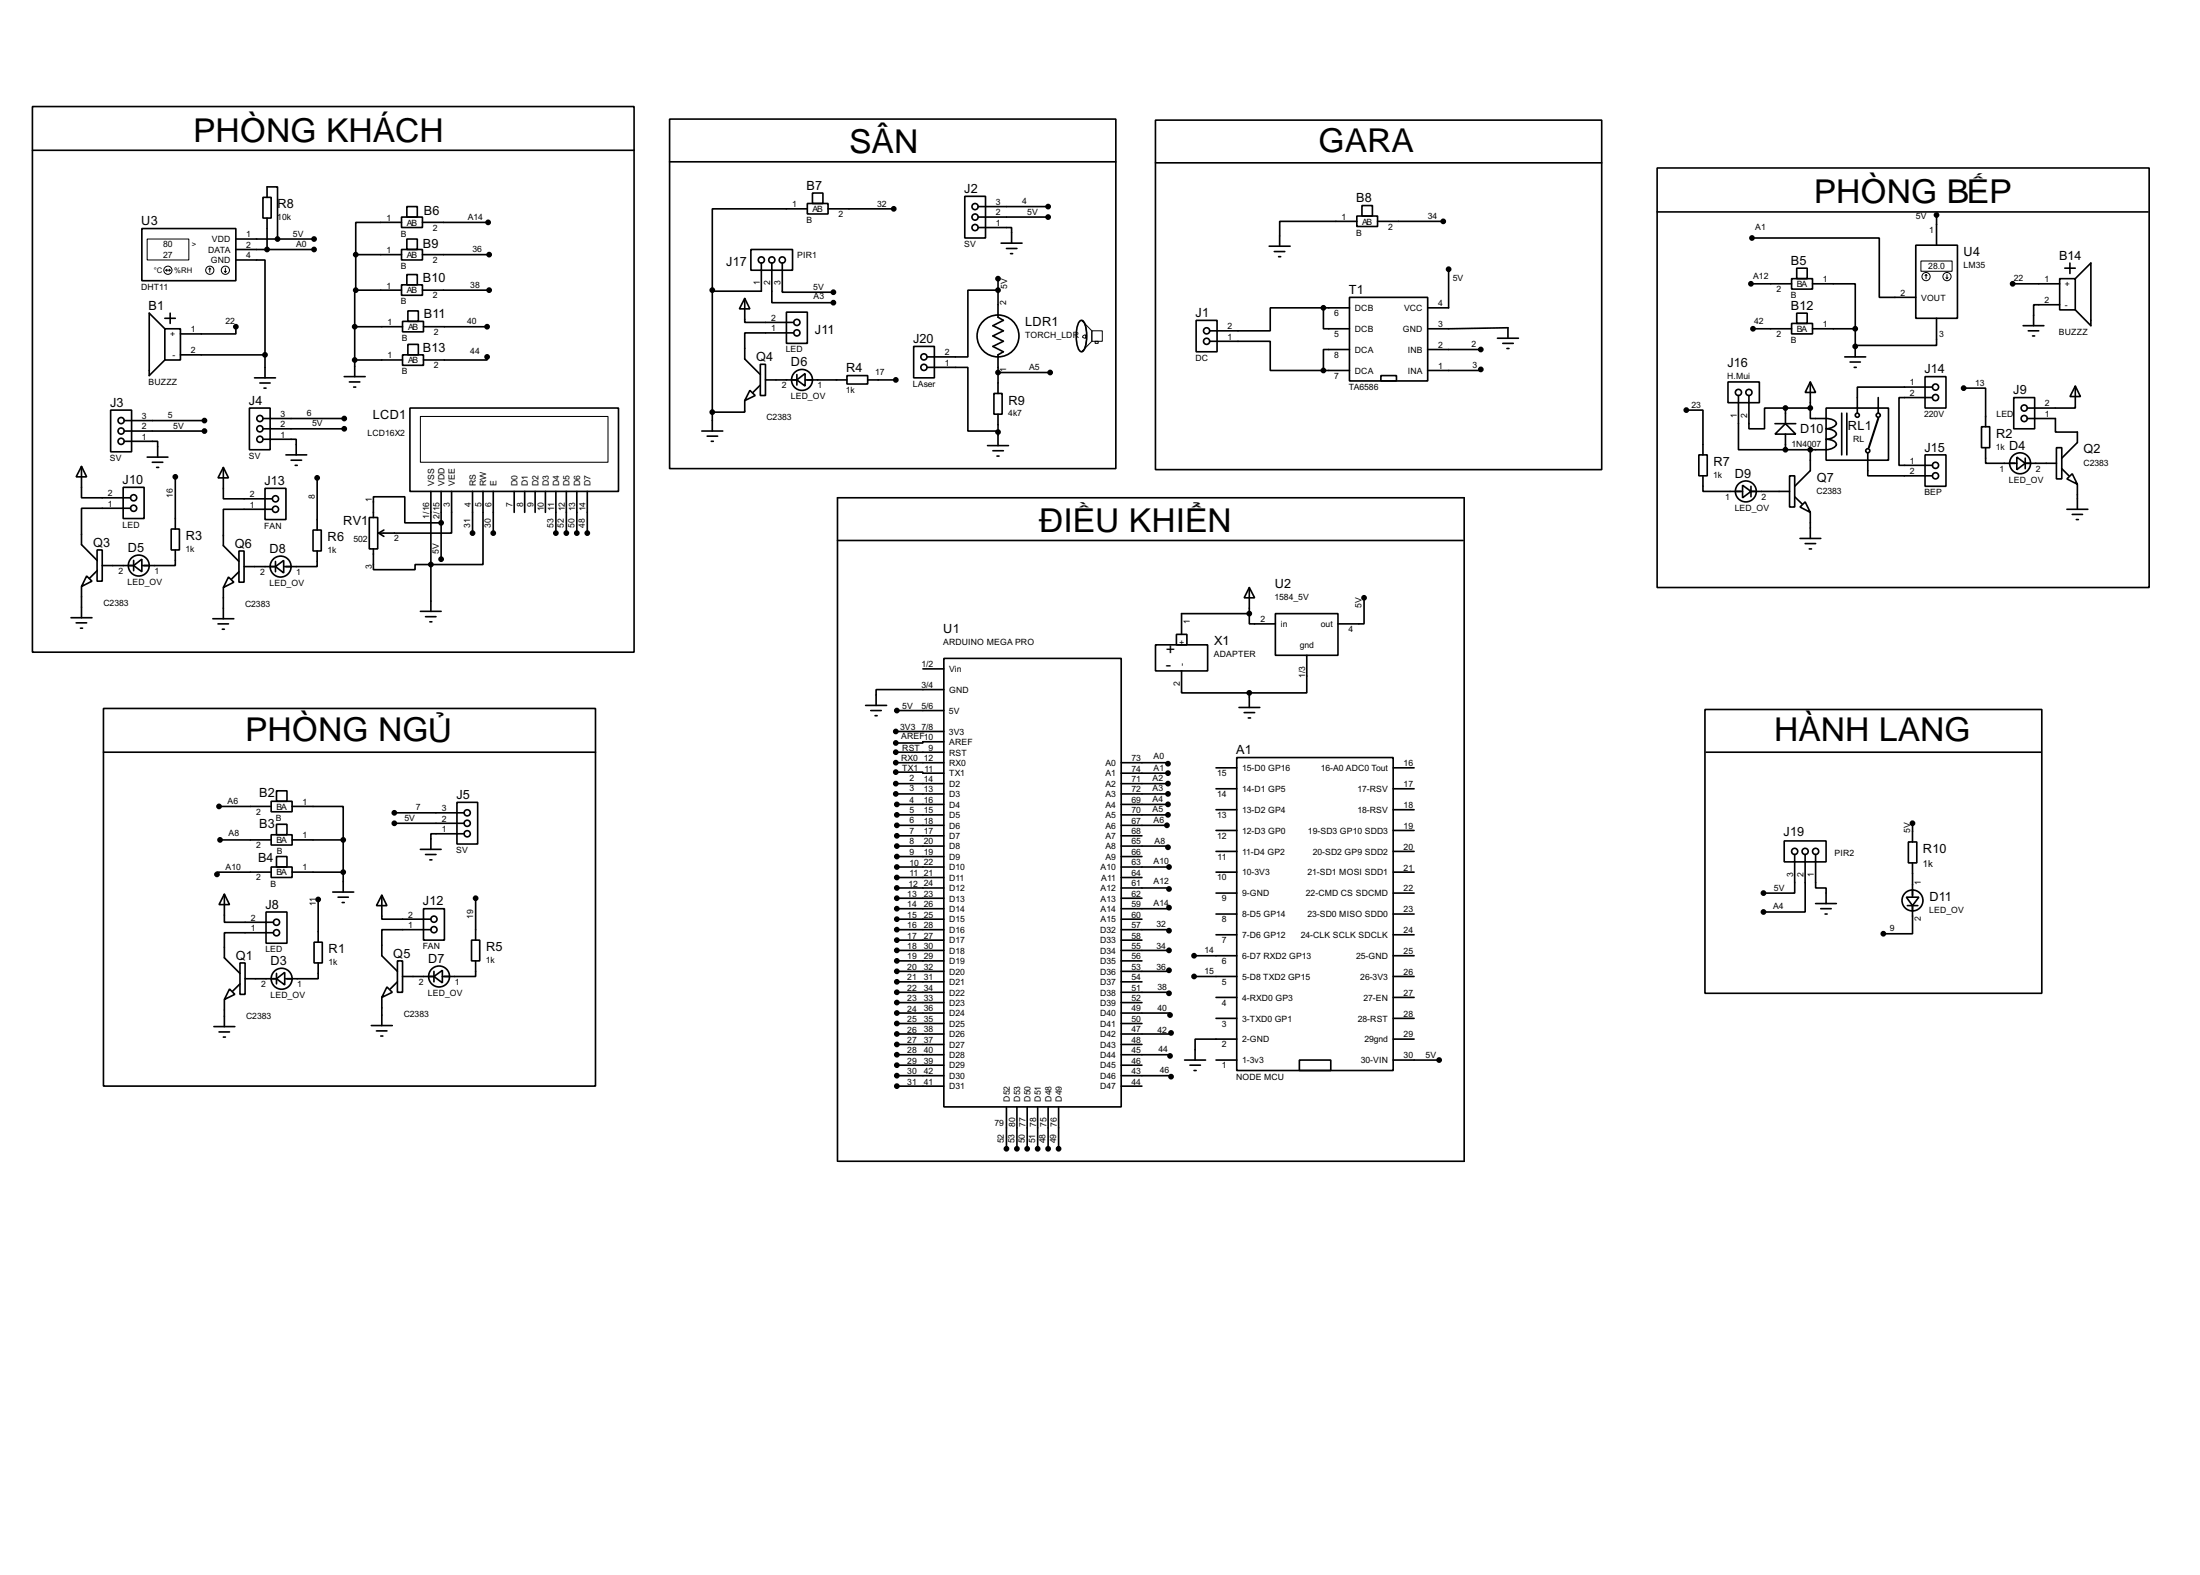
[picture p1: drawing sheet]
<svg xmlns="http://www.w3.org/2000/svg" width="536mm" height="383mm" viewBox="0 0 536 383" stroke-linecap="round" stroke-linejoin="round" font-family="sans-serif">
<g fill="none" stroke="#000" stroke-width=".4">
<path d="M7.9 25.9h146.5v132.9h-146.5zM7.9 36.6h146.5M163.1 29h108.7v85.1h-108.7zM163.1 39.4h108.7M281.4 29.2h108.7v85.1h-108.7zM281.4 39.6h108.7M34.5 55.6h22.9v12.7h-22.9zM57.4 58.2h19.1M64 48h2v5.1h-2zM65 48v-2.5h2.6v12.7M65 53.1v7.6M97.8 52.8h5.1v2.6h-5.1z"/>
<path d="M97.8 54.1h-11.2v7.9M99.1 50.3h2.5v2.5h-2.5zM99.1 58.2h2.5v2.5h-2.5zM102.9 54.1h16M196.6 49.5h5.1v2.6h-5.1zM196.6 50.8h-23.1v19.8M197.9 47h2.5v2.5h-2.5zM201.7 50.8h16M235 47.8h5v10.1h-5zM238.3 55.4h8.1v3.8M238.3 52.8h17M238.3 50.3h17"/>
<path d="M243.8 59.2h5.1M309.1 59.9h5.1M330.5 52.6h5v2.5h-5zM330.5 53.9h-18.8v6M331.7 50h2.6v2.6h-2.6zM335.5 53.9h16M403.6 40.9h119.9v102.1h-119.9zM403.6 51.6h119.6M426.7 57.9h31v14.5h3.8M466.6 59.7h10.2v17.8h-10.2zM471.7 52.3v7.4M40.1 77.5h2.6"/>
<path d="M41.4 76.2v2.5M57.4 60.7h19.1M57.4 63.3h5.1M57.4 79.5v1.8h-13.5M62.5 63.3h2v23.1M86.4 79.5v12.2M86.6 70.6h-.2v8.9M86.6 62v8.6M97.8 60.7h5.1v2.6h-5.1zM97.8 69.3h5.1v2.6h-5.1zM97.8 62h-11.2M97.8 70.6h-11.2"/>
<path d="M98 78.2h5.1v2.6h-5.1zM98 79.5h-11.6M99.1 66.8h2.5v2.5h-2.5zM99.3 75.7h2.6v2.5h-2.6zM102.9 62h16.2M102.9 70.6h16.2M103.1 79.5h15.5M173.5 70.6v34.3M181.4 72.6l1.2 2.6h-2.5zM181.4 72.6v5.9h11.9M182.9 60.7h10.1v5.1h-10.1zM185.4 64v6.9h-12.2v-.3h.3"/>
<path d="M188 64v9.7h15M190.5 64v7.1h12.5M191.5 76h5.1v7.6h-5.1zM243.1 70.6h-7.4v16.3h-9.9M243.1 67.8v9.4l1.3 .8-2.6 1.3 2.6 1.2-2.6 1.3 2.6 1.3-2.6 1.2 2.6 1.3-1.3 .8v9.4M245.1 60.5h2.6M246.1 61.7h.5M263.1 78.1l.3-.1a2.96 2.96 0 0 1 1.3 2.9l-.1 2.6a2.53 2.53 0 0 1-1.2 2.1 2.97 2.97 0 0 1-1.2-2.9l.1-2.6a3.1 3.1 0 0 1 .8-2zM291.3 78h5.1v7.6h-5.1zM310.4 61.2h2.5M311.4 62.5h.5M322.3 74.9v5.1h6.4"/>
<path d="M322.3 74.9h-12.9v5.6h-14.8M328.7 72.4h19v20.3h-19zM328.7 74.9h-6.4M352.8 65.5v9.4h-5.1M436.4 67.8h5.1v2.6h-5.1zM436.4 78.7h5.1v2.6h-5.1zM436.4 69.1h-9.9M437.6 65.3h2.6v2.5h-2.6zM437.6 76.2h2.6v2.5h-2.6zM441.5 69.1h10.4v10.9M461.5 72.4h5.1M471.7 77.5v6.6h-19.3l-.5 .2"/>
<path d="M492.8 79.3h5M495.3 76.7v2.6M496.6 74.2h5.1M496.6 74.2h-1.3v2.5M501.7 67.8h3.8v7.6h-3.8zM501.7 69.1h-11.5M502.9 65.3h2.6M504.2 64v2.6M505.5 67.8l3.8-3.8v15.3l-3.8-3.9M26.9 99.8h5.1v10.2h-5.1zM40.1 80h3.8v7.6h-3.8zM40.1 80l-3.8-3.8v15.2l3.8-3.8"/>
<path d="M43.9 86.4h20.6M60.7 99.3h5.1v10.2h-5.1zM62 92h5.1M63.3 93.2h2.5M64.3 94.5h.5M64.5 86.4v5.6M83.8 91.7h5.1M85.1 93h2.5M86.1 94.2h.5M98 86.4h5.1v2.5h-5.1zM98 87.6h-11.6M99.3 83.8h2.6v2.6h-2.6z"/>
<path d="M99.8 99.3h50.8v20.3h-50.8zM118.6 86.9v.7h-15.5M181.4 97.5v2.8h-7.9M182.6 95l1.3 1.3-2.5 1.2zM185.2 88.7h1.2v7.6h-1.2zM185.2 93.7l-1.8 1.8M186.4 92.5h7.7M193.3 81h-11.9v6.4l3.8 3.8M194.1 92.5l2-1.6v3.1zM194.1 91.2v2.5M196.1 92.5h10.2M206.3 91.4h5v2.1h-5z"/>
<path d="M211.3 92.5h6.9M222.5 84.3h5.1v7.7h-5.1zM225.8 89.4h9.9v15.5h7.1v.3h.3M242.1 95.8h2v5h-2zM243.1 90.7h12.7M294.6 83.1h14.8v7.1h12.9M323.6 85.1h5.1M323.6 85.1h-1.3v5.1M328.7 90.2h-6.4M336.3 91.4h3.8v1.3h-3.8zM347.7 80l19.6-.2v2.5M347.7 85.1h5.1"/>
<path d="M352.8 85.1h7.9M360.7 89.9v.3h-13M364.7 82.3h5.1M366 83.6h2.6M367 84.8h.5M410.7 99.8h4.1v10.9M420.9 93h7.6v5h-7.6zM423.4 96.3v13.2h11.5M426 96.3v8.1h3.8v-5.1h5.1M427 80h4.3M431.3 80h5.1M434.9 99.3h6"/>
<path d="M434.9 99.3v3.8M440.9 93l1.3 2.5h-2.5zM440.9 93v6.3M440.9 99.3v2.6h1.3a8.4 8.4 0 0 1 4.3 .3 .86 .86 0 0 1 .8 .9 .86 .86 0 0 1-.8 .9l-1.7 .4h.6a2.05 2.05 0 0 1 1.9 1.3 2.65 2.65 0 0 1-2.5 1.2l.6 .1a1.98 1.98 0 0 1 1.9 1.2 2.65 2.65 0 0 1-2.5 1.3h-9.9M441.5 80h5M444.8 99.3h15.2v12.7h-15.2zM446.5 80h5.4M449.3 86.9h5.1M450.6 88.1h2.5M451.6 89.4h.5M451.9 80v6.9M457.5 96.8v3.8"/>
<path d="M468.9 91.7h5.1v7.6h-5.1zM470.7 94.2h-18.3v6.4M470.7 96.8h-8.2v16.5h8.2M478.3 94.5h5.3v9.4M490.5 96.8h5.1v7.6h-5.1zM494 80.5h2.6M495.1 81.8h.5M505.5 94l1.2 2.5h-2.5zM505.5 94v5.3h-11.7M19.8 113.5l1.3 2.6h-2.6zM19.8 113.5v7.7h12M30 118.6h5.1v7.6h-5.1z"/>
<path d="M30.2 107.4h8.2v3.9M30.2 104.9h19.6M30.2 102.4h19.6M35.8 111.3h5.1M37.1 112.5h2.5M38.1 113.8h.5M42.7 116.1v12.7M54.4 113.8l1.2 2.5h-2.5zM54.4 113.8v7.6h11.9M64 106.9h8.1v3.8M64 104.4h19.8M64 101.9h19.8"/>
<path d="M64.5 118.9h5.1v7.6h-5.1zM69.6 110.7h5.1M70.9 112h2.5M71.9 113.3h.5M77.2 116.3v12.7M104.9 119.6v29.2M107.4 119.6v16.5M110 119.6v10.2h-17.8M115.1 119.6v10.2M117.6 119.6v17.8h-16.5v1.3h-10.2v-5.1M120.1 119.6v10.2M125.2 119.6v5.1"/>
<path d="M127.8 119.6v5.1M130.3 119.6v5.1M132.8 119.6v5.1M135.4 119.6v5.1M137.9 119.6v10.2M140.5 119.6v10.2M143 119.6v10.2M170.9 104.9h5.1M172.2 106.2h2.6M173.2 107.4h.5M240.5 108.5h5.1M241.8 109.7h2.6"/>
<path d="M242.8 111h.5M243.1 100.8v7.7M413.8 110.7h2v5.1h-2zM414.8 115.8v3.8h9.6M424.4 118.1l2.1 1.5-2.1 1.6zM426.5 119.6h9.4M426.5 118.4v2.5M432.3 103.1h5.1M434.9 103.1l2.5 2.6h-5.1zM434.9 105.7v3.8M435.9 115.8h1.2v7.6h-1.2zM440.9 109.5v5.1l-3.8 3.8"/>
<path d="M448.6 100.6v10.1M449.8 100.6v10.1M454.9 110.2v5.6h15.8M468.9 110.7h5.1v7.7h-5.1zM482.6 103.9h2v5.1h-2zM483.6 109v3.8h7.6M491.2 111.3l2.1 1.5-2.1 1.5zM493.3 112.8h7.6M493.3 111.5v2.6M493.8 101.9h6.8v3.3h5.4v2.5l-3.8 3.8M500.9 109h1.3v7.6h-1.3zM502.2 114.1l1.7 1.7"/>
<path d="M503.4 116.6l1.3-1.3 1.3 2.6zM506 117.9v6.1M23.6 133.9h1.3v7.6h-1.3zM23.6 138.9l-1.8 1.8M24.9 137.7h7.6M31.8 123.7h-12v8.9l3.8 3.8M32.5 137.7l2-1.6v3.1zM32.5 136.4v2.5M41.7 128.8h2v5.1h-2zM42.7 133.9v3.8h-8.2M58.2 134.1h1.2v7.6h-1.2zM58.2 139.2l-1.8 1.8"/>
<path d="M59.4 137.9h7.7M66.3 124h-11.9v8.8l3.8 3.9M67.1 137.9l2-1.5v3.1zM67.1 136.7v2.5M76.2 129h2v5.1h-2zM77.2 134.1v3.8h-8.1M89.9 126h2.1v7.6h-2.1zM90.9 126v-5.1h7.7v6.4h8.8M92.2 129.8l1.3 .8M93.5 129l-1.3 .8M135.4 124.7v5.1M204 131.6h152.4"/>
<path d="M437.1 120.9l1.8 1.8M438.4 123.4l1.3-1.2 1.2 2.5zM438.4 131.1h5.1M439.7 132.3h2.5M440.7 133.6h.5M440.9 124.7v6.4M503.4 124h5.1M504.7 125.2h2.5M505.7 126.5h.5M17.3 150.4h5.1M18.5 151.6h2.6M19.6 152.9h.5"/>
<path d="M19.8 142.8v7.6M21.1 140.2l1.3 1.3-2.6 1.3zM51.8 150.6h5.1M53.1 151.9h2.5M54.1 153.2h.5M54.4 143v7.6M55.6 140.5l1.3 1.2-2.5 1.3zM102.4 148.8h5M103.6 150.1h2.6M104.7 151.4h.5M281.4 157h12.7v6.3h-12.7zM286.5 154.4h2.6v2.6h-2.6z"/>
<path d="M304.3 143l1.3 2.5h-2.6zM304.3 149.4v2.5h6.3M304.3 143v6.4M304.3 149.4h-16.5v5M310.6 149.4h15.3v10.1h-15.3zM318.3 159.5v9.2h-14M332.2 145.5v6.4h-6.3M25.2 172.5h119.8v91.9h-119.8zM210.8 171.7h5.1M212.1 173h2.5M213.1 174.2h.5M218.2 178.1h11.7"/>
<path d="M218.4 173h11.5M224.8 162.8h5.1M229.9 160.3h43.2v109.2h-43.2zM229.9 167.9h-16.5v3.8M287.8 163.3v5.4h16.5M301.8 172.2h5M303 173.5h2.6M304 174.8h.6M304.3 168.7v3.5M415.3 172.7h82v69.1h-82zM25.2 183.1h119.8M66 195.1h5.1v2.5h-5.1z"/>
<path d="M66 196.3h-12.7M67.3 192.5h2.6v2.6h-2.6zM71.1 196.3h12.5v8.2M111.3 195.3h5v10.2h-5zM113 197.9h-17M218.2 188h6.6v.2h5.1M218.2 190.8h11.7M218.2 193.3h11.7M218.2 183.1h11.7M218.2 185.7h11.7M218.4 195.8h11.5M218.4 198.4h11.5"/>
<path d="M229.9 180.6h-5.1v.3h-6.6M273.1 185.7h11.4v.2M273.1 195.8h11.4M273.1 198.4h11.4M273.1 190.8h11.4M273.1 193.3h11.4M273.1 188.2h11.4M296.2 197.1h5M296.2 192h5M296.2 186.9h5M301.2 184.4h38.1v76.2h-38.1zM339.3 197.1h5.1"/>
<path d="M339.3 192h5.1M339.3 186.9h5.1M415.5 183.1h81.6M54.6 217.7l1.3 2.5h-2.6zM54.6 217.7v6.8h12M66 203.2h5.1v2.5h-5.1zM66 211.1h5.1v2.5h-5.1zM66 212.3h-13.2v.6M66 204.5h-12.4M67.3 200.7h2.6v2.5h-2.6zM67.3 208.5h2.6v2.6h-2.6zM71.1 204.5h12.5"/>
<path d="M71.1 212.3h12.5M77.5 219v10.4M81 217.2h5.1M82.3 218.4h2.5M83.3 219.7h.5M83.6 204.5v12.7M93 217.9l1.2 2.6h-2.5zM93 217.9v5.9h11.9M102.4 206.8h5M103.6 208h2.6M104.7 209.3h.5M113 203h-8.1v3.8"/>
<path d="M113 200.4h-17M115.8 218.7v10.2M218.4 200.9h11.5M218.4 203.5h11.5M218.4 206h11.5M218.4 208.5h11.5M218.4 213.6h11.5M218.4 218.7h11.5M218.4 211.1h11.5M218.4 216.2h11.5M273.1 206h11.1v.3h.3M273.1 216.2h11.6v.2"/>
<path d="M273.1 200.9h11.1M273.1 203.5h5M273.1 208.5h5M273.1 213.6h5M273.1 218.7h5M273.1 211.1h11.6M296.2 212.3h5M296.2 217.4h5M296.2 207.3h5M296.2 202.2h5M339.3 212.3h5.1M339.3 217.4h5.1"/>
<path d="M339.3 207.3h5.1M339.3 202.2h5.1M434.6 204.7h10.2v5.1h-10.2zM437.1 208v9.4h-7.6M439.7 208v14h-10.2M442.2 220h5.1M442.2 208v6.9M442.2 214.9v1.3h2.6v3.8M464.3 218.4h3.1l-1.6 2.1zM464.8 205h2.1v5.1h-2.1zM465.8 210.1v8.3M465.8 200.4v4.6"/>
<path d="M58.4 234.4h1.3v7.7h-1.3zM58.4 239.5l-1.8 1.8M59.7 238.3h7.6M64.8 222h5.1v7.6h-5.1zM66.6 227.1h-12v6.1l3.8 3.8M67.3 238.3l2-1.6v3.1zM67.3 237v2.5M76.5 229.4h2v5h-2zM77.5 234.4v3.9h-8.2M96.8 233.9h1.2v7.7h-1.2zM96.8 239l-1.8 1.8M98 237.7h7.7"/>
<path d="M103.1 221.2h5.1v7.7h-5.1zM104.9 226.3h-11.9v6.4l3.8 3.8M105.7 237.7l2-1.5v3.1zM105.7 236.5v2.5M114.8 228.9h2v5h-2zM115.8 233.9v3.8h-8.1M218.4 223.8h11.5M218.4 228.9h11.5M218.4 233.9h11.5M218.4 239h11.5M218.4 221.2h11.5M218.4 226.3h11.5"/>
<path d="M218.4 231.4h11.5M218.4 236.5h11.5M273.1 226.3h11.9v.3h-.3M273.1 223.8h5M273.1 228.9h5M273.1 233.9h5M273.1 239h5M273.1 231.4h11.6M284.7 221v.2h-11.6M284.7 236.2v.3h-11.6M296.2 227.6h5M296.2 222.5h5"/>
<path d="M301.2 237.7h-10.4M301.2 232.7h-10.4M339.3 237.7h5.1M339.3 232.7h5.1M339.3 227.6h5.1M339.3 222.5h5.1M443.5 221.2h2.5M444.5 222.5h.5M464.6 220.5h2.5M465.8 220.5v6.8h-7.1M52.1 249.9h5.1M53.3 251.2h2.6"/>
<path d="M54.4 252.5h.5M54.6 243.3v6.6M55.9 240.8l1.3 1.3-2.6 1.2zM90.4 249.7h5.1M91.7 251h2.5M92.7 252.2h.5M93 242.8v6.9M94.2 240.3l1.3 1.3-2.5 1.2zM218.4 244.1h11.5M218.4 249.2h11.5M218.4 254.3h11.5M218.4 259.3h11.5"/>
<path d="M218.4 241.6h11.5M218.4 246.6h11.5M218.4 251.7h11.5M218.4 256.8h11.5M273.1 241.6h11.6v.2M273.1 246.6h11.9v.5M273.1 256.8h11.9v.3M273.1 244.1h5M273.1 249.2h5M273.1 254.3h5M273.1 259.3h5M285.2 251.5v.2h-12.1"/>
<path d="M288.5 258.1h5.1M289.8 259.3h2.6M291.1 255.5v2.6M296.2 258.1h5M296.2 247.9h5M296.2 242.8h5M301.2 253h-10.1v2.5M316.5 258.1h7.6v2.5h-7.6zM339.3 258.1h11.2M339.3 253h5.1M339.3 247.9h5.1M339.3 242.8h5.1"/>
<path d="M218.4 264.4h11.5M218.4 261.9h11.5M245.1 269.5v10.2M247.7 269.5v10.2M250.2 269.5v10.2M252.7 269.5v10.2M255.3 269.5v10.2M257.8 269.5v10.2M273.1 261.9h12.1v.2M273.1 264.4h5M290.8 260.6h.5M204 282.7v-161.5h152.6v161.5h-152.4"/>
<circle cx="237.5" cy="50.3" r=".75"/>
<circle cx="237.5" cy="55.4" r=".75"/>
<circle cx="237.5" cy="52.8" r=".75"/>
<circle cx="185.4" cy="63.3" r=".75"/>
<circle cx="188" cy="63.3" r=".75"/>
<circle cx="190.5" cy="63.3" r=".75"/>
<circle cx="194.1" cy="78.5" r=".75"/>
<circle cx="194.1" cy="81" r=".75"/>
<circle cx="195.3" cy="92.5" r="2.55"/>
<circle cx="225" cy="86.9" r=".75"/>
<circle cx="225" cy="89.4" r=".75"/>
<circle cx="243.1" cy="81.8" r="5.1"/>
<circle cx="293.9" cy="83.1" r=".75"/>
<circle cx="293.9" cy="80.5" r=".75"/>
<circle cx="423.4" cy="95.5" r=".75"/>
<circle cx="426" cy="95.5" r=".75"/>
<circle cx="471.4" cy="94.2" r=".75"/>
<circle cx="471.4" cy="96.8" r=".75"/>
<circle cx="493" cy="99.3" r=".75"/>
<circle cx="29.5" cy="104.9" r=".75"/>
<circle cx="29.5" cy="107.4" r=".75"/>
<circle cx="29.5" cy="102.4" r=".75"/>
<circle cx="63.3" cy="106.9" r=".75"/>
<circle cx="63.3" cy="101.9" r=".75"/>
<circle cx="63.3" cy="104.4" r=".75"/>
<circle cx="425.2" cy="119.6" r="2.55"/>
<circle cx="452.4" cy="101.1" r=".5"/>
<circle cx="454.9" cy="109.7" r=".5"/>
<circle cx="457.5" cy="101.1" r=".5"/>
<circle cx="471.4" cy="113.3" r=".75"/>
<circle cx="471.4" cy="115.8" r=".75"/>
<circle cx="492" cy="112.8" r="2.55"/>
<circle cx="493" cy="101.9" r=".75"/>
<circle cx="32.5" cy="123.7" r=".75"/>
<circle cx="32.5" cy="121.2" r=".75"/>
<circle cx="33.8" cy="137.7" r="2.55"/>
<circle cx="67.1" cy="124" r=".75"/>
<circle cx="67.1" cy="121.4" r=".75"/>
<circle cx="68.3" cy="137.9" r="2.55"/>
<circle cx="113.8" cy="197.9" r=".75"/>
<circle cx="113.8" cy="200.4" r=".75"/>
<circle cx="113.8" cy="203" r=".75"/>
<circle cx="437.1" cy="207.3" r=".75"/>
<circle cx="439.7" cy="207.3" r=".75"/>
<circle cx="442.2" cy="207.3" r=".75"/>
<circle cx="465.8" cy="219.2" r="2.55"/>
<circle cx="67.3" cy="224.5" r=".75"/>
<circle cx="67.3" cy="227.1" r=".75"/>
<circle cx="68.6" cy="238.3" r="2.55"/>
<circle cx="105.7" cy="226.3" r=".75"/>
<circle cx="105.7" cy="223.8" r=".75"/>
<circle cx="106.9" cy="237.7" r="2.55"/>
</g>
<g fill="#000" stroke="#000" stroke-width=".4">
<circle cx="67.6" cy="58.2" r=".5"/>
<circle cx="76.5" cy="58.2" r=".5"/>
<circle cx="118.9" cy="54.1" r=".5"/>
<circle cx="217.7" cy="50.8" r=".5"/>
<circle cx="255.3" cy="52.8" r=".5"/>
<circle cx="255.3" cy="50.3" r=".5"/>
<circle cx="351.5" cy="53.9" r=".5"/>
<circle cx="426.7" cy="57.9" r=".5"/>
<circle cx="471.7" cy="52.3" r=".5"/>
<circle cx="57.4" cy="79.5" r=".5"/>
<circle cx="65" cy="60.7" r=".5"/>
<circle cx="76.5" cy="60.7" r=".5"/>
<circle cx="86.4" cy="79.5" r=".5"/>
<circle cx="86.6" cy="70.6" r=".5"/>
<circle cx="86.6" cy="62" r=".5"/>
<circle cx="118.6" cy="79.5" r=".5"/>
<circle cx="119.1" cy="62" r=".5"/>
<circle cx="119.1" cy="70.6" r=".5"/>
<circle cx="173.5" cy="70.6" r=".5"/>
<circle cx="203" cy="71.1" r=".5"/>
<circle cx="203" cy="73.7" r=".5"/>
<circle cx="243.1" cy="70.6" r=".5"/>
<circle cx="243.1" cy="67.8" r=".5"/>
<circle cx="322.3" cy="74.9" r=".5"/>
<circle cx="352.8" cy="65.5" r=".5"/>
<circle cx="426.5" cy="69.1" r=".5"/>
<circle cx="490.2" cy="69.1" r=".5"/>
<circle cx="64.5" cy="86.4" r=".5"/>
<circle cx="86.4" cy="87.6" r=".5"/>
<circle cx="118.6" cy="86.9" r=".5"/>
<circle cx="218.2" cy="92.5" r=".5"/>
<circle cx="243.1" cy="90.7" r=".5"/>
<circle cx="255.8" cy="90.7" r=".5"/>
<circle cx="322.3" cy="90.2" r=".5"/>
<circle cx="360.7" cy="85.1" r=".5"/>
<circle cx="360.7" cy="89.9" r=".5"/>
<circle cx="410.7" cy="99.8" r=".5"/>
<circle cx="427" cy="80" r=".5"/>
<circle cx="434.9" cy="99.3" r=".5"/>
<circle cx="440.9" cy="99.3" r=".5"/>
<circle cx="451.9" cy="80" r=".5"/>
<circle cx="451.9" cy="84.3" r=".5"/>
<circle cx="478.3" cy="94.5" r=".5"/>
<circle cx="42.7" cy="116.1" r=".5"/>
<circle cx="49.8" cy="104.9" r=".5"/>
<circle cx="49.8" cy="102.4" r=".5"/>
<circle cx="77.2" cy="116.3" r=".5"/>
<circle cx="83.8" cy="104.4" r=".5"/>
<circle cx="83.8" cy="101.9" r=".5"/>
<circle cx="173.5" cy="100.3" r=".5"/>
<circle cx="243.1" cy="105.2" r=".5"/>
<circle cx="434.9" cy="109.5" r=".5"/>
<circle cx="440.9" cy="109.5" r=".5"/>
<circle cx="104.9" cy="137.4" r=".5"/>
<circle cx="107.4" cy="127.3" r=".5"/>
<circle cx="107.4" cy="136.1" r=".5"/>
<circle cx="115.1" cy="129.8" r=".5"/>
<circle cx="120.1" cy="129.8" r=".5"/>
<circle cx="135.4" cy="129.8" r=".5"/>
<circle cx="137.9" cy="129.8" r=".5"/>
<circle cx="140.5" cy="129.8" r=".5"/>
<circle cx="143" cy="129.8" r=".5"/>
<circle cx="304.3" cy="149.4" r=".5"/>
<circle cx="332.2" cy="145.5" r=".5"/>
<circle cx="218.2" cy="178.1" r=".5"/>
<circle cx="218.4" cy="173" r=".5"/>
<circle cx="304.3" cy="168.7" r=".5"/>
<circle cx="53.3" cy="196.3" r=".5"/>
<circle cx="96" cy="197.9" r=".5"/>
<circle cx="218.2" cy="190.8" r=".5"/>
<circle cx="218.2" cy="193.3" r=".5"/>
<circle cx="218.2" cy="180.9" r=".5"/>
<circle cx="218.2" cy="183.1" r=".5"/>
<circle cx="218.2" cy="185.7" r=".5"/>
<circle cx="218.2" cy="188" r=".5"/>
<circle cx="218.4" cy="198.4" r=".5"/>
<circle cx="218.4" cy="195.8" r=".5"/>
<circle cx="284.5" cy="185.9" r=".5"/>
<circle cx="284.5" cy="188.2" r=".5"/>
<circle cx="284.5" cy="198.4" r=".5"/>
<circle cx="284.5" cy="195.8" r=".5"/>
<circle cx="284.5" cy="193.3" r=".5"/>
<circle cx="284.5" cy="190.8" r=".5"/>
<circle cx="52.8" cy="212.9" r=".5"/>
<circle cx="53.6" cy="204.5" r=".5"/>
<circle cx="77.5" cy="219" r=".5"/>
<circle cx="83.6" cy="212.3" r=".5"/>
<circle cx="83.6" cy="204.5" r=".5"/>
<circle cx="96" cy="200.4" r=".5"/>
<circle cx="115.8" cy="218.7" r=".5"/>
<circle cx="218.4" cy="216.2" r=".5"/>
<circle cx="218.4" cy="211.1" r=".5"/>
<circle cx="218.4" cy="218.7" r=".5"/>
<circle cx="218.4" cy="213.6" r=".5"/>
<circle cx="218.4" cy="200.9" r=".5"/>
<circle cx="218.4" cy="208.5" r=".5"/>
<circle cx="218.4" cy="206" r=".5"/>
<circle cx="218.4" cy="203.5" r=".5"/>
<circle cx="284.2" cy="200.9" r=".5"/>
<circle cx="284.5" cy="206.3" r=".5"/>
<circle cx="284.7" cy="216.4" r=".5"/>
<circle cx="284.7" cy="211.1" r=".5"/>
<circle cx="429.5" cy="217.4" r=".5"/>
<circle cx="465.8" cy="200.4" r=".5"/>
<circle cx="218.4" cy="236.5" r=".5"/>
<circle cx="218.4" cy="231.4" r=".5"/>
<circle cx="218.4" cy="221.2" r=".5"/>
<circle cx="218.4" cy="226.3" r=".5"/>
<circle cx="218.4" cy="223.8" r=".5"/>
<circle cx="218.4" cy="228.9" r=".5"/>
<circle cx="218.4" cy="239" r=".5"/>
<circle cx="218.4" cy="233.9" r=".5"/>
<circle cx="284.7" cy="236.2" r=".5"/>
<circle cx="284.7" cy="221" r=".5"/>
<circle cx="284.7" cy="231.4" r=".5"/>
<circle cx="284.7" cy="226.6" r=".5"/>
<circle cx="290.8" cy="232.7" r=".5"/>
<circle cx="290.8" cy="237.7" r=".5"/>
<circle cx="429.5" cy="222" r=".5"/>
<circle cx="458.7" cy="227.3" r=".5"/>
<circle cx="218.4" cy="246.6" r=".5"/>
<circle cx="218.4" cy="251.7" r=".5"/>
<circle cx="218.4" cy="256.8" r=".5"/>
<circle cx="218.4" cy="241.6" r=".5"/>
<circle cx="218.4" cy="254.3" r=".5"/>
<circle cx="218.4" cy="249.2" r=".5"/>
<circle cx="218.4" cy="259.3" r=".5"/>
<circle cx="218.4" cy="244.1" r=".5"/>
<circle cx="284.7" cy="241.8" r=".5"/>
<circle cx="285" cy="247.1" r=".5"/>
<circle cx="285" cy="257.1" r=".5"/>
<circle cx="285.2" cy="251.5" r=".5"/>
<circle cx="350.5" cy="258.1" r=".5"/>
<circle cx="218.4" cy="261.9" r=".5"/>
<circle cx="218.4" cy="264.4" r=".5"/>
<circle cx="245.1" cy="279.7" r=".5"/>
<circle cx="247.7" cy="279.7" r=".5"/>
<circle cx="250.2" cy="279.7" r=".5"/>
<circle cx="252.7" cy="279.7" r=".5"/>
<circle cx="255.3" cy="279.7" r=".5"/>
<circle cx="257.8" cy="279.7" r=".5"/>
<circle cx="285.2" cy="262.1" r=".5"/>
</g>
<path d="M457.5 101.9l-2.3 7.1" fill="none" stroke="#000" stroke-width=".5"/>
<path d="M102.4 101.4h45.7v11.1h-45.7z" fill="none" stroke="#000" stroke-width=".25"/>
<g fill="none" stroke="#000" stroke-width=".24">
<path d="M35.8 58.2h10.2v5.1h-10.2zM40.4 65.8h1M40.4 65.8l.2 .2M40.6 65.5l-.2 .3M41.2 65.5l.2 .3M41.4 65.8l-.2 .2M51.1 65.3l.2 .2M51.1 65.3l-.3 .2M51.1 65.3v1M54.6 66l.3 .3M54.9 65.3v1M55.1 66l-.2 .3"/>
<path d="M263.4 78l2.5 2.5v2.6l-2.5 2.5a3 3 0 0 0 1.3-2.9l-.1-2.6a2.46 2.46 0 0 0-1.2-2.1zM467.9 63.5h7.6v2.5h-7.6zM469.1 66.8l.3 .3M469.1 66.8l-.2 .3M469.1 66.8v1M474 67.6l.2 .2M474.2 66.8v1M474.5 67.6l-.3 .2M263.9 81.7l.5-.2v.8l-.6-.1-.1-.2zM265.9 80.5h2.6v2.6h-2.6zM266.7 83.1h.8v.5h-.8z"/>
<circle cx="40.9" cy="65.8" r="1"/>
<circle cx="51.1" cy="65.8" r="1"/>
<circle cx="54.9" cy="65.8" r="1"/>
<circle cx="469.1" cy="67.3" r="1"/>
<circle cx="474.2" cy="67.3" r="1"/>
</g>
<g font-size="8">
<text x="47" y="34.5">PHÒNG KHÁCH</text>
<text x="206.8" y="37.3">SÂN</text>
<text x="321.1" y="37">GARA</text>
<text x="441.8" y="49.4">PHÒNG BẾP</text>
<text x="253.1" y="129.4">ĐIỀU KHIỂN</text>
<text x="59.7" y="180.4">PHÒNG NGỦ</text>
<text x="432.1" y="180.5">HÀNH LANG</text>
</g>
<g font-size="4.4">
<text x="284" y="159.4">+</text>
<text x="284" y="163.2">-</text>
</g>
<g font-size="3.4">
<text x="196.4" y="46.2">B7</text>
<text x="234.9" y="47">J2</text>
<text x="67.6" y="50.7">R8</text>
<text x="103.3" y="52.3">B6</text>
<text x="330.3" y="49.2">B8</text>
<text x="34.4" y="54.8">U3</text>
<text x="103" y="60.4">B9</text>
<text x="176.9" y="64.7">J17</text>
<text x="436.2" y="64.5">B5</text>
<text x="478.3" y="62.4">U4</text>
<text x="501.5" y="63.2">B14</text>
<text x="103" y="68.5">B10</text>
<text x="328.6" y="71.6">T1</text>
<text x="36.2" y="75.4">B1</text>
<text x="103.3" y="77.4">B11</text>
<text x="291.2" y="77.2">J1</text>
<text x="436.2" y="75.4">B12</text>
<text x="198.5" y="81.2">J11</text>
<text x="222.4" y="83.5">J20</text>
<text x="249.7" y="79.4">LDR1</text>
<text x="103" y="85.6">B13</text>
<text x="184.2" y="87.8">Q4</text>
<text x="192.7" y="89.1">D6</text>
<text x="420.7" y="89.3">J16</text>
<text x="206.1" y="90.6">R4</text>
<text x="468.7" y="90.9">J14</text>
<text x="490.4" y="96">J9</text>
<text x="26.8" y="99.1">J3</text>
<text x="60.6" y="98.6">J4</text>
<text x="245.6" y="98.5">R9</text>
<text x="90.8" y="102">LCD1</text>
<text x="438.4" y="105.3">D10</text>
<text x="450.1" y="104.6">RL1</text>
<text x="486.2" y="106.6">R2</text>
<text x="417.3" y="113.4">R7</text>
<text x="468.7" y="109.9">J15</text>
<text x="489.4" y="109.4">D4</text>
<text x="507.5" y="110.4">Q2</text>
<text x="29.9" y="117.8">J10</text>
<text x="64.4" y="118.1">J13</text>
<text x="422.5" y="116.3">D9</text>
<text x="442.5" y="117.3">Q7</text>
<text x="45.3" y="131.5">R3</text>
<text x="79.8" y="131.7">R6</text>
<text x="83.6" y="127.7">RV1</text>
<text x="22.7" y="133.1">Q3</text>
<text x="31.1" y="134.3">D5</text>
<text x="57.2" y="133.3">Q6</text>
<text x="65.7" y="134.6">D8</text>
<text x="310.5" y="143.2">U2</text>
<text x="229.8" y="154.1">U1</text>
<text x="295.7" y="157.2">X1</text>
<text x="301.1" y="183.6">A1</text>
<text x="63.1" y="194">B2</text>
<text x="111.2" y="194.5">J5</text>
<text x="63.1" y="201.6">B3</text>
<text x="434.4" y="203.6">J19</text>
<text x="62.9" y="209.8">B4</text>
<text x="468.4" y="207.7">R10</text>
<text x="64.7" y="221.2">J8</text>
<text x="103" y="220.4">J12</text>
<text x="469.9" y="219.4">D11</text>
<text x="57.5" y="233.6">Q1</text>
<text x="80.1" y="232.1">R1</text>
<text x="95.8" y="233.1">Q5</text>
<text x="118.4" y="231.6">R5</text>
<text x="65.9" y="234.9">D3</text>
<text x="104.3" y="234.4">D7</text>
</g>
<g font-size="2.3">
<text x="67.5" y="53.6">10k</text>
<text x="94.1" y="53.7">1</text>
<text x="113.9" y="53.6">A14</text>
<text x="192.9" y="50.4">1</text>
<text x="197.9" y="51.6">AB</text>
<text x="204.2" y="52.8">2</text>
<text x="213.6" y="50.5">32</text>
<text x="242.6" y="52.5">2</text>
<text x="242.6" y="49.9">3</text>
<text x="248.9" y="49.7">4</text>
<text x="250.2" y="52.3">5V</text>
<text x="326.8" y="53.5">1</text>
<text x="347.7" y="53.3">34</text>
<text x="466.6" y="53.3">5V</text>
<text x="51.6" y="59">VDD</text>
<text x="59.9" y="57.8">1</text>
<text x="71.3" y="57.6">5V</text>
<text x="97.6" y="57.6">B</text>
<text x="99.1" y="54.9">AB</text>
<text x="105.4" y="56.1">2</text>
<text x="196.4" y="54.3">B</text>
<text x="242.6" y="55">1</text>
<text x="330.3" y="57.3">B</text>
<text x="331.8" y="54.7">AB</text>
<text x="338.1" y="55.9">2</text>
<text x="427.5" y="56.1">A1</text>
<text x="469.9" y="56.8">1</text>
<text x="39.7" y="60.2">80</text>
<text x="39.7" y="62.8">27</text>
<text x="50.7" y="61.5">DATA</text>
<text x="51.4" y="64.1">GND</text>
<text x="59.9" y="60.3">2</text>
<text x="59.9" y="62.9">4</text>
<text x="72.1" y="60.2">A0</text>
<text x="94.1" y="61.6">1</text>
<text x="97.6" y="65.5">B</text>
<text x="99.1" y="62.8">AB</text>
<text x="105.4" y="64">2</text>
<text x="115.1" y="61.4">36</text>
<text x="194.2" y="62.8">PIR1</text>
<text x="234.8" y="60.2">SV</text>
<text x="469.7" y="65.6">28.0</text>
<text x="478.3" y="65.3">LM35</text>
<text x="34.4" y="70.5">DHT11</text>
<text x="94.1" y="70.2">1</text>
<text x="99.1" y="71.4">AB</text>
<text x="114.5" y="70.1">38</text>
<text x="185" y="69.5" transform="rotate(-90 185 69.5)">1</text>
<text x="187.6" y="69.5" transform="rotate(-90 187.6 69.5)">2</text>
<text x="190.1" y="69.5" transform="rotate(-90 190.1 69.5)">3</text>
<text x="198.1" y="70.6">5V</text>
<text x="245.3" y="70.4" transform="rotate(-90 245.3 70.4)">5V</text>
<text x="353.8" y="68.5">5V</text>
<text x="427" y="68">A12</text>
<text x="432.7" y="71.1">2</text>
<text x="437.7" y="69.9">BA</text>
<text x="444" y="68.7">1</text>
<text x="462.9" y="72">2</text>
<text x="490.5" y="68.5">22</text>
<text x="498" y="68.7">1</text>
<text x="502.9" y="69.9">+</text>
<text x="97.6" y="74.1">B</text>
<text x="105.4" y="72.6">2</text>
<text x="198.2" y="72.9">A3</text>
<text x="245.1" y="74.2" transform="rotate(-90 245.1 74.2)">2</text>
<text x="325" y="77">6</text>
<text x="330" y="75.8">DCB</text>
<text x="342" y="75.8">VCC</text>
<text x="350.3" y="74.6">4</text>
<text x="436.2" y="72.6">B</text>
<text x="467.9" y="73.2">VOUT</text>
<text x="498" y="73.8">2</text>
<text x="502.9" y="75">-</text>
<text x="41.4" y="82.1">+</text>
<text x="46.5" y="80.9">1</text>
<text x="54.9" y="79">22</text>
<text x="94.4" y="79.1">1</text>
<text x="97.9" y="83">B</text>
<text x="99.4" y="80.3">AB</text>
<text x="105.7" y="81.5">2</text>
<text x="113.8" y="79">40</text>
<text x="187.8" y="80.6">1</text>
<text x="187.8" y="78.1">2</text>
<text x="249.7" y="82.3">TORCH_LDR</text>
<text x="299" y="82.7">1</text>
<text x="299" y="80.2">2</text>
<text x="325" y="82.1">5</text>
<text x="330" y="80.9">DCB</text>
<text x="341.7" y="80.9">GND</text>
<text x="350.3" y="79.7">3</text>
<text x="427.2" y="79">42</text>
<text x="432.7" y="82">2</text>
<text x="436.2" y="83.5">B</text>
<text x="437.7" y="80.8">BA</text>
<text x="444" y="79.6">1</text>
<text x="472.3" y="82">3</text>
<text x="501.5" y="81.5">BUZZZ</text>
<text x="42" y="87.2">-</text>
<text x="46.5" y="86">2</text>
<text x="94.4" y="87.2">1</text>
<text x="99.4" y="88.4">AB</text>
<text x="105.7" y="89.6">2</text>
<text x="114.5" y="86.3">44</text>
<text x="191.4" y="85.8">LED</text>
<text x="230.1" y="89">1</text>
<text x="230.1" y="86.5">2</text>
<text x="291.2" y="87.9">DC</text>
<text x="325" y="87.1">8</text>
<text x="330" y="85.9">DCA</text>
<text x="342.9" y="85.9">INB</text>
<text x="350.3" y="89.8">1</text>
<text x="350.3" y="84.7">2</text>
<text x="358.4" y="84.5">2</text>
<text x="358.7" y="89.6">3</text>
<text x="36.2" y="93.6">BUZZZ</text>
<text x="97.9" y="91.1">B</text>
<text x="190.4" y="94.5">2</text>
<text x="199.1" y="94.5">1</text>
<text x="206" y="95.7">1k</text>
<text x="213.1" y="91.4">17</text>
<text x="222.4" y="94.2">LAser</text>
<text x="245.1" y="90.6" transform="rotate(-90 245.1 90.6)">1</text>
<text x="250.7" y="90.1">A5</text>
<text x="325" y="92.2">7</text>
<text x="328.5" y="95">TA6586</text>
<text x="330" y="91">DCA</text>
<text x="342.9" y="91">INA</text>
<text x="420.7" y="92.2">H.Mui</text>
<text x="465.2" y="93.8">1</text>
<text x="481.1" y="93.9">13</text>
<text x="40.9" y="101.8">5</text>
<text x="68.3" y="101.5">3</text>
<text x="74.7" y="101.3">6</text>
<text x="192.6" y="97.2">LED_OV</text>
<text x="245.6" y="101.4">4k7</text>
<text x="412" y="99.3">23</text>
<text x="423" y="101.7" transform="rotate(-90 423 101.7)">1</text>
<text x="425.6" y="101.7" transform="rotate(-90 425.6 101.7)">2</text>
<text x="465.2" y="96.4">2</text>
<text x="468.7" y="101.5">220V</text>
<text x="486.3" y="101.5">LED</text>
<text x="498.1" y="101.5">1</text>
<text x="498.1" y="98.9">2</text>
<text x="34.5" y="107.1">1</text>
<text x="34.5" y="104.6">2</text>
<text x="34.5" y="102">3</text>
<text x="42.2" y="104.4">5V</text>
<text x="68.3" y="106.6">1</text>
<text x="68.3" y="104">2</text>
<text x="76" y="103.8">5V</text>
<text x="89.5" y="106.2">LCD16X2</text>
<text x="186.7" y="102.3">C2383</text>
<text x="451.4" y="107.5">RL</text>
<text x="26.8" y="112.2">SV</text>
<text x="60.6" y="111.7">SV</text>
<text x="436.3" y="108.7">1N4007</text>
<text x="465.2" y="112.9">1</text>
<text x="486.1" y="109.5">1k</text>
<text x="507.5" y="113.3">C2383</text>
<text x="105.7" y="118.4" transform="rotate(-90 105.7 118.4)">VSS</text>
<text x="108.2" y="118.4" transform="rotate(-90 108.2 118.4)">VDD</text>
<text x="110.8" y="118.4" transform="rotate(-90 110.8 118.4)">VEE</text>
<text x="115.9" y="118.4" transform="rotate(-90 115.9 118.4)">RS</text>
<text x="118.4" y="118.4" transform="rotate(-90 118.4 118.4)">RW</text>
<text x="120.9" y="118.4" transform="rotate(-90 120.9 118.4)">E</text>
<text x="126" y="118.4" transform="rotate(-90 126 118.4)">D0</text>
<text x="128.6" y="118.4" transform="rotate(-90 128.6 118.4)">D1</text>
<text x="131.1" y="118.4" transform="rotate(-90 131.1 118.4)">D2</text>
<text x="133.6" y="118.4" transform="rotate(-90 133.6 118.4)">D3</text>
<text x="136.2" y="118.4" transform="rotate(-90 136.2 118.4)">D4</text>
<text x="138.7" y="118.4" transform="rotate(-90 138.7 118.4)">D5</text>
<text x="141.3" y="118.4" transform="rotate(-90 141.3 118.4)">D6</text>
<text x="143.8" y="118.4" transform="rotate(-90 143.8 118.4)">D7</text>
<text x="417.3" y="116.4">1k</text>
<text x="465.2" y="115.4">2</text>
<text x="487" y="114.8">1</text>
<text x="489.3" y="117.5">LED_OV</text>
<text x="495.8" y="114.8">2</text>
<text x="26.3" y="123.3">1</text>
<text x="26.3" y="120.8">2</text>
<text x="42.1" y="121.2" transform="rotate(-90 42.1 121.2)">16</text>
<text x="60.8" y="123.6">1</text>
<text x="60.8" y="121">2</text>
<text x="76.6" y="121.5" transform="rotate(-90 76.6 121.5)">8</text>
<text x="90.5" y="122.2" transform="rotate(-90 90.5 122.2)">1</text>
<text x="109.6" y="123.3" transform="rotate(-90 109.6 123.3)">3</text>
<text x="114.7" y="123.3" transform="rotate(-90 114.7 123.3)">4</text>
<text x="117.2" y="123.3" transform="rotate(-90 117.2 123.3)">5</text>
<text x="119.7" y="123.3" transform="rotate(-90 119.7 123.3)">6</text>
<text x="124.8" y="123.3" transform="rotate(-90 124.8 123.3)">7</text>
<text x="127.4" y="123.3" transform="rotate(-90 127.4 123.3)">8</text>
<text x="129.9" y="123.3" transform="rotate(-90 129.9 123.3)">9</text>
<text x="132.4" y="124.5" transform="rotate(-90 132.4 124.5)">10</text>
<text x="135" y="124.3" transform="rotate(-90 135 124.3)">11</text>
<text x="137.5" y="124.5" transform="rotate(-90 137.5 124.5)">12</text>
<text x="140.1" y="124.5" transform="rotate(-90 140.1 124.5)">13</text>
<text x="142.6" y="124.5" transform="rotate(-90 142.6 124.5)">14</text>
<text x="420.2" y="121.6">1</text>
<text x="422.5" y="124.4">LED_OV</text>
<text x="429" y="121.6">2</text>
<text x="442.5" y="120.2">C2383</text>
<text x="468.7" y="120.6">BEP</text>
<text x="29.8" y="128.4">LED</text>
<text x="64.4" y="128.7">FAN</text>
<text x="96" y="131.8">2</text>
<text x="104.5" y="126.2" transform="rotate(-90 104.5 126.2)">1/16</text>
<text x="107" y="126.2" transform="rotate(-90 107 126.2)">2/15</text>
<text x="114.5" y="128.6" transform="rotate(-90 114.5 128.6)">31</text>
<text x="119.5" y="128.6" transform="rotate(-90 119.5 128.6)">30</text>
<text x="134.8" y="128.6" transform="rotate(-90 134.8 128.6)">53</text>
<text x="137.3" y="128.6" transform="rotate(-90 137.3 128.6)">52</text>
<text x="139.9" y="128.6" transform="rotate(-90 139.9 128.6)">50</text>
<text x="142.4" y="128.6" transform="rotate(-90 142.4 128.6)">48</text>
<text x="45.2" y="134.4">1k</text>
<text x="79.7" y="134.6">1k</text>
<text x="86.1" y="132">502</text>
<text x="106.8" y="134.9" transform="rotate(-90 106.8 134.9)">5V</text>
<text x="28.8" y="139.7">2</text>
<text x="31.1" y="142.4">LED_OV</text>
<text x="37.6" y="139.7">1</text>
<text x="63.4" y="139.9">2</text>
<text x="65.6" y="142.7">LED_OV</text>
<text x="72.1" y="139.9">1</text>
<text x="90.5" y="138.6" transform="rotate(-90 90.5 138.6)">3</text>
<text x="25.2" y="147.5">C2383</text>
<text x="59.7" y="147.8">C2383</text>
<text x="310.4" y="146.1">1584_5V</text>
<text x="331.6" y="148.1" transform="rotate(-90 331.6 148.1)">5V</text>
<text x="289.8" y="151.9" transform="rotate(-90 289.8 151.9)">1</text>
<text x="307" y="151.5">2</text>
<text x="311.9" y="152.7">in</text>
<text x="321.7" y="152.7">out</text>
<text x="328.4" y="153.9">4</text>
<text x="229.7" y="157">ARDUINO MEGA PRO</text>
<text x="288.6" y="157" transform="rotate(-90 288.6 157)">+</text>
<text x="295.7" y="160.1">ADAPTER</text>
<text x="316.6" y="157.9">gnd</text>
<text x="224.4" y="162.5">1/2</text>
<text x="224.4" y="167.5">3/4</text>
<text x="231.2" y="163.7">Vin</text>
<text x="287.4" y="167.1" transform="rotate(-90 287.4 167.1)">2</text>
<text x="288.6" y="162.1" transform="rotate(-90 288.6 162.1)">-</text>
<text x="317.9" y="165" transform="rotate(-90 317.9 165)">1/3</text>
<text x="219.7" y="172.7">5V</text>
<text x="224.4" y="172.6">5/6</text>
<text x="231.1" y="173.8">5V</text>
<text x="231.2" y="168.7">GND</text>
<text x="219.2" y="177.8">3V3</text>
<text x="224.4" y="177.7">7/8</text>
<text x="231.1" y="178.9">3V3</text>
<text x="219.5" y="180">AREF10</text>
<text x="219.5" y="185.4">RX0</text>
<text x="219.8" y="182.8">RST</text>
<text x="225" y="185.3">12</text>
<text x="226.2" y="182.8">9</text>
<text x="231.2" y="184">RST</text>
<text x="231.2" y="181.4">AREF</text>
<text x="275.6" y="185.3">73</text>
<text x="281" y="184.9">A0</text>
<text x="219.8" y="187.7">TX1</text>
<text x="221.5" y="190.2">2</text>
<text x="225" y="190.4">14</text>
<text x="225.2" y="187.9">11</text>
<text x="231.2" y="189.1">TX1</text>
<text x="231.2" y="191.6">D2</text>
<text x="231.2" y="186.5">RX0</text>
<text x="269.2" y="191.6">A2</text>
<text x="269.2" y="186.5">A0</text>
<text x="269.2" y="189.1">A1</text>
<text x="275.6" y="190.4">71</text>
<text x="275.6" y="187.9">74</text>
<text x="280.7" y="190.2">A2</text>
<text x="281" y="187.7">A1</text>
<text x="296.4" y="188.9">15</text>
<text x="302.5" y="187.7">15-D0 GP16</text>
<text x="321.7" y="187.7">16-A0 ADC0 Tout</text>
<text x="341.9" y="186.5">16</text>
<text x="341.9" y="191.6">17</text>
<text x="55.4" y="195.8">A6</text>
<text x="67.4" y="197.1">BA</text>
<text x="73.7" y="195.9">1</text>
<text x="101.2" y="197.3">7</text>
<text x="107.6" y="197.5">3</text>
<text x="221.5" y="195.5">4</text>
<text x="221.5" y="192.7">3</text>
<text x="225" y="192.9">13</text>
<text x="225" y="195.5">16</text>
<text x="231.2" y="194.1">D3</text>
<text x="231.2" y="196.7">D4</text>
<text x="269.2" y="196.7">A4</text>
<text x="269.2" y="194.1">A3</text>
<text x="275.6" y="195.5">69</text>
<text x="275.6" y="192.9">72</text>
<text x="280.7" y="192.7">A3</text>
<text x="280.7" y="195.3">A4</text>
<text x="280.7" y="197.8">A5</text>
<text x="296.4" y="194">14</text>
<text x="302.5" y="197.9">13-D2 GP4</text>
<text x="302.5" y="192.8">14-D1 GP5</text>
<text x="330.6" y="192.8">17-RSV</text>
<text x="330.6" y="197.9">18-RSV</text>
<text x="341.9" y="196.7">18</text>
<text x="55.7" y="203.7">A8</text>
<text x="62.4" y="198.3">2</text>
<text x="67.2" y="199.8">B</text>
<text x="98.5" y="199.9">5V</text>
<text x="107.6" y="202.6">1</text>
<text x="107.6" y="200">2</text>
<text x="221.5" y="198.1">5</text>
<text x="221.5" y="200.4">6</text>
<text x="221.5" y="203.2">7</text>
<text x="225" y="198">15</text>
<text x="225" y="203.1">17</text>
<text x="225" y="200.6">18</text>
<text x="231.2" y="199.2">D5</text>
<text x="231.2" y="201.8">D6</text>
<text x="269.2" y="201.8">A6</text>
<text x="269.2" y="199.2">A5</text>
<text x="275.6" y="200.6">67</text>
<text x="275.6" y="198">70</text>
<text x="275.6" y="203.1">68</text>
<text x="281" y="200.4">A6</text>
<text x="296.4" y="199.1">13</text>
<text x="302.5" y="203">12-D3 GP0</text>
<text x="318.6" y="203">19-SD3 GP10 SDD3</text>
<text x="341.9" y="201.8">19</text>
<text x="465.2" y="202.7" transform="rotate(-90 465.2 202.7)">5V</text>
<text x="62.4" y="206.5">2</text>
<text x="67.4" y="205.3">BA</text>
<text x="67.4" y="207.9">B</text>
<text x="73.7" y="204.1">1</text>
<text x="111.1" y="207.7">SV</text>
<text x="221.5" y="205.4">8</text>
<text x="221.5" y="208.2">9</text>
<text x="225" y="208.2">19</text>
<text x="225" y="205.6">20</text>
<text x="231.2" y="204.3">D7</text>
<text x="231.2" y="209.4">D9</text>
<text x="231.2" y="206.8">D8</text>
<text x="269.2" y="206.8">A8</text>
<text x="269.2" y="204.3">A7</text>
<text x="269.2" y="209.4">A9</text>
<text x="275.6" y="205.6">65</text>
<text x="275.6" y="208.2">66</text>
<text x="281.2" y="205.4">A8</text>
<text x="296.4" y="204.2">12</text>
<text x="296.6" y="209.3">11</text>
<text x="302.5" y="208.1">11-D4 GP2</text>
<text x="319.7" y="208.1">20-SD2 GP9 SDD2</text>
<text x="341.9" y="206.9">20</text>
<text x="446.9" y="208.3">PIR2</text>
<text x="54.9" y="211.8">A10</text>
<text x="62.4" y="214.3">2</text>
<text x="65.9" y="215.8">B</text>
<text x="67.4" y="213.1">BA</text>
<text x="73.7" y="211.9">1</text>
<text x="221.2" y="215.9">12</text>
<text x="221.5" y="213.3">11</text>
<text x="221.5" y="210.8">10</text>
<text x="225" y="213.3">21</text>
<text x="225" y="210.7">22</text>
<text x="225" y="215.8">24</text>
<text x="231.2" y="214.5">D11</text>
<text x="231.2" y="211.9">D10</text>
<text x="268.1" y="211.9">A10</text>
<text x="268.2" y="214.5">A11</text>
<text x="275.6" y="210.7">63</text>
<text x="275.6" y="215.8">61</text>
<text x="275.6" y="213.3">64</text>
<text x="281" y="210.3">A10</text>
<text x="281" y="215.4">A12</text>
<text x="296.4" y="214.3">10</text>
<text x="302.5" y="213.1">10-3V3</text>
<text x="318.4" y="213.1">21-SD1 MOSI SDD1</text>
<text x="341.9" y="211.9">21</text>
<text x="436.7" y="213.5" transform="rotate(-90 436.7 213.5)">3</text>
<text x="439.3" y="213.5" transform="rotate(-90 439.3 213.5)">2</text>
<text x="441.8" y="213.5" transform="rotate(-90 441.8 213.5)">1</text>
<text x="467.8" y="215.4" transform="rotate(-90 467.8 215.4)">1</text>
<text x="468.3" y="211.2">1k</text>
<text x="76.9" y="220.5" transform="rotate(-90 76.9 220.5)">11</text>
<text x="221" y="218.4">13</text>
<text x="221" y="220.9">14</text>
<text x="225" y="218.3">23</text>
<text x="225" y="220.9">26</text>
<text x="231.2" y="219.5">D13</text>
<text x="231.2" y="217">D12</text>
<text x="268.1" y="217">A12</text>
<text x="268.1" y="219.5">A13</text>
<text x="275.6" y="220.9">59</text>
<text x="275.6" y="218.3">62</text>
<text x="281" y="220.7">A14</text>
<text x="297.6" y="219.4">9</text>
<text x="302.5" y="218.2">9-GND</text>
<text x="318.1" y="218.2">22-CMD CS SDCMD</text>
<text x="341.9" y="217">22</text>
<text x="431.9" y="221.4">A4</text>
<text x="432.1" y="216.9">5V</text>
<text x="61.1" y="226.7">1</text>
<text x="61.1" y="224.1">2</text>
<text x="99.4" y="225.9">1</text>
<text x="99.4" y="223.4">2</text>
<text x="115.2" y="223.8" transform="rotate(-90 115.2 223.8)">19</text>
<text x="221" y="223.5">15</text>
<text x="221" y="226">16</text>
<text x="225" y="223.4">25</text>
<text x="225" y="226">28</text>
<text x="231.2" y="224.6">D15</text>
<text x="231.2" y="222.1">D14</text>
<text x="231.2" y="227.2">D16</text>
<text x="268" y="227.2">D32</text>
<text x="268.1" y="222.1">A14</text>
<text x="268.1" y="224.6">A15</text>
<text x="275.6" y="226">57</text>
<text x="275.6" y="223.4">60</text>
<text x="281.7" y="225.8">32</text>
<text x="297.6" y="224.5">8</text>
<text x="302.5" y="223.3">8-D5 GP14</text>
<text x="318.4" y="223.3">23-SD0 MISO SDD0</text>
<text x="341.9" y="222.1">23</text>
<text x="341.9" y="227.2">24</text>
<text x="460.3" y="226.8">9</text>
<text x="467.8" y="224.2" transform="rotate(-90 467.8 224.2)">2</text>
<text x="469.9" y="222.3">LED_OV</text>
<text x="64.6" y="231.8">LED</text>
<text x="103" y="231.1">FAN</text>
<text x="221" y="228.6">17</text>
<text x="221" y="233.6">19</text>
<text x="221" y="231.1">18</text>
<text x="225" y="228.5">27</text>
<text x="225" y="233.6">29</text>
<text x="225" y="231">30</text>
<text x="231.2" y="229.7">D17</text>
<text x="231.2" y="232.2">D18</text>
<text x="268" y="232.2">D34</text>
<text x="268" y="229.7">D33</text>
<text x="275.6" y="231">55</text>
<text x="275.6" y="228.5">58</text>
<text x="275.6" y="233.6">56</text>
<text x="281.7" y="231.1">34</text>
<text x="293.4" y="232.1">14</text>
<text x="297.6" y="229.6">7</text>
<text x="302.5" y="233.5">6-D7 RXD2 GP13</text>
<text x="302.5" y="228.4">7-D6 GP12</text>
<text x="316.8" y="228.4">24-CLK SCLK SDCLK</text>
<text x="330.3" y="233.5">25-GND</text>
<text x="341.9" y="232.3">25</text>
<text x="80" y="235">1k</text>
<text x="102" y="239.7">2</text>
<text x="110.7" y="239.7">1</text>
<text x="118.3" y="234.5">1k</text>
<text x="221" y="238.7">21</text>
<text x="221" y="236.2">20</text>
<text x="225" y="238.7">31</text>
<text x="225" y="236.1">32</text>
<text x="231.2" y="234.8">D19</text>
<text x="231.2" y="239.9">D21</text>
<text x="231.2" y="237.3">D20</text>
<text x="268" y="237.3">D36</text>
<text x="268" y="234.8">D35</text>
<text x="268" y="239.9">D37</text>
<text x="275.6" y="236.1">53</text>
<text x="275.6" y="238.7">54</text>
<text x="281.7" y="236.2">36</text>
<text x="293.4" y="237.2">15</text>
<text x="297.6" y="239.7">5</text>
<text x="297.6" y="234.7">6</text>
<text x="302.5" y="238.5">5-D8 TXD2 GP15</text>
<text x="331.3" y="238.5">26-3V3</text>
<text x="341.9" y="237.3">26</text>
<text x="63.6" y="240.3">2</text>
<text x="65.9" y="243">LED_OV</text>
<text x="72.4" y="240.3">1</text>
<text x="104.2" y="242.5">LED_OV</text>
<text x="221" y="243.8">23</text>
<text x="221" y="241.3">22</text>
<text x="225" y="243.7">33</text>
<text x="225" y="241.2">34</text>
<text x="231.2" y="244.9">D23</text>
<text x="231.2" y="242.4">D22</text>
<text x="268" y="242.4">D38</text>
<text x="268" y="244.9">D39</text>
<text x="275.6" y="241.2">51</text>
<text x="275.6" y="243.7">52</text>
<text x="281.9" y="241">38</text>
<text x="297.6" y="244.8">4</text>
<text x="302.5" y="243.6">4-RXD0 GP3</text>
<text x="332.1" y="243.6">27-EN</text>
<text x="341.9" y="242.4">27</text>
<text x="59.9" y="248.1">C2383</text>
<text x="98.3" y="247.6">C2383</text>
<text x="221" y="248.9">25</text>
<text x="221" y="246.3">24</text>
<text x="221" y="251.4">26</text>
<text x="225" y="248.8">35</text>
<text x="225" y="246.3">36</text>
<text x="225" y="251.4">38</text>
<text x="231.2" y="250">D25</text>
<text x="231.2" y="247.5">D24</text>
<text x="268" y="247.5">D40</text>
<text x="268" y="250">D41</text>
<text x="275.6" y="246.3">49</text>
<text x="275.6" y="251.4">47</text>
<text x="275.6" y="248.8">50</text>
<text x="281.9" y="246.1">40</text>
<text x="281.9" y="251.4">42</text>
<text x="297.6" y="249.9">3</text>
<text x="302.5" y="248.7">3-TXD0 GP1</text>
<text x="330.7" y="248.7">28-RST</text>
<text x="341.9" y="247.5">28</text>
<text x="221" y="254">27</text>
<text x="221" y="256.5">28</text>
<text x="225" y="253.9">37</text>
<text x="225" y="256.4">40</text>
<text x="231.2" y="255.1">D27</text>
<text x="231.2" y="252.6">D26</text>
<text x="231.2" y="257.6">D28</text>
<text x="268" y="252.6">D42</text>
<text x="268" y="257.6">D44</text>
<text x="268" y="255.1">D43</text>
<text x="275.6" y="256.4">45</text>
<text x="275.6" y="253.9">48</text>
<text x="282.2" y="256.2">44</text>
<text x="297.6" y="255">2</text>
<text x="302.5" y="253.8">2-GND</text>
<text x="332.3" y="253.8">29gnd</text>
<text x="341.9" y="252.6">29</text>
<text x="341.9" y="257.7">30</text>
<text x="347.2" y="257.5">5V</text>
<text x="221" y="259">29</text>
<text x="221" y="261.6">30</text>
<text x="225" y="259">39</text>
<text x="225" y="261.5">42</text>
<text x="231.2" y="260.2">D29</text>
<text x="231.2" y="262.7">D30</text>
<text x="268" y="260.2">D45</text>
<text x="268" y="262.7">D46</text>
<text x="275.6" y="259">46</text>
<text x="275.6" y="261.5">43</text>
<text x="282.5" y="261.3">46</text>
<text x="297.6" y="260.1">1</text>
<text x="301.1" y="262.8">NODE MCU</text>
<text x="302.5" y="258.9">1-3v3</text>
<text x="331.4" y="258.9">30-VIN</text>
<text x="221" y="264.1">31</text>
<text x="225" y="264.1">41</text>
<text x="231.2" y="265.3">D31</text>
<text x="245.9" y="268.2" transform="rotate(-90 245.9 268.2)">D52</text>
<text x="248.5" y="268.2" transform="rotate(-90 248.5 268.2)">D53</text>
<text x="251" y="268.2" transform="rotate(-90 251 268.2)">D50</text>
<text x="253.5" y="268.2" transform="rotate(-90 253.5 268.2)">D51</text>
<text x="256.1" y="268.2" transform="rotate(-90 256.1 268.2)">D48</text>
<text x="258.6" y="268.2" transform="rotate(-90 258.6 268.2)">D49</text>
<text x="268" y="265.3">D47</text>
<text x="275.6" y="264.1">44</text>
<text x="242.2" y="274.1">79</text>
<text x="247.3" y="274.4" transform="rotate(-90 247.3 274.4)">80</text>
<text x="249.8" y="274.4" transform="rotate(-90 249.8 274.4)">77</text>
<text x="252.3" y="274.4" transform="rotate(-90 252.3 274.4)">78</text>
<text x="254.9" y="274.4" transform="rotate(-90 254.9 274.4)">75</text>
<text x="257.4" y="274.4" transform="rotate(-90 257.4 274.4)">76</text>
<text x="244.5" y="278.4" transform="rotate(-90 244.5 278.4)">52</text>
<text x="247.1" y="278.4" transform="rotate(-90 247.1 278.4)">53</text>
<text x="249.6" y="278.4" transform="rotate(-90 249.6 278.4)">50</text>
<text x="252.1" y="278.4" transform="rotate(-90 252.1 278.4)">51</text>
<text x="254.7" y="278.4" transform="rotate(-90 254.7 278.4)">48</text>
<text x="257.2" y="278.4" transform="rotate(-90 257.2 278.4)">49</text>
</g>
<g font-size="2.1">
<text x="46.7" y="60.2">&gt;</text>
<text x="37.4" y="66.5">°C</text>
<text x="42.4" y="66.5">%RH</text>
</g>
</svg>
